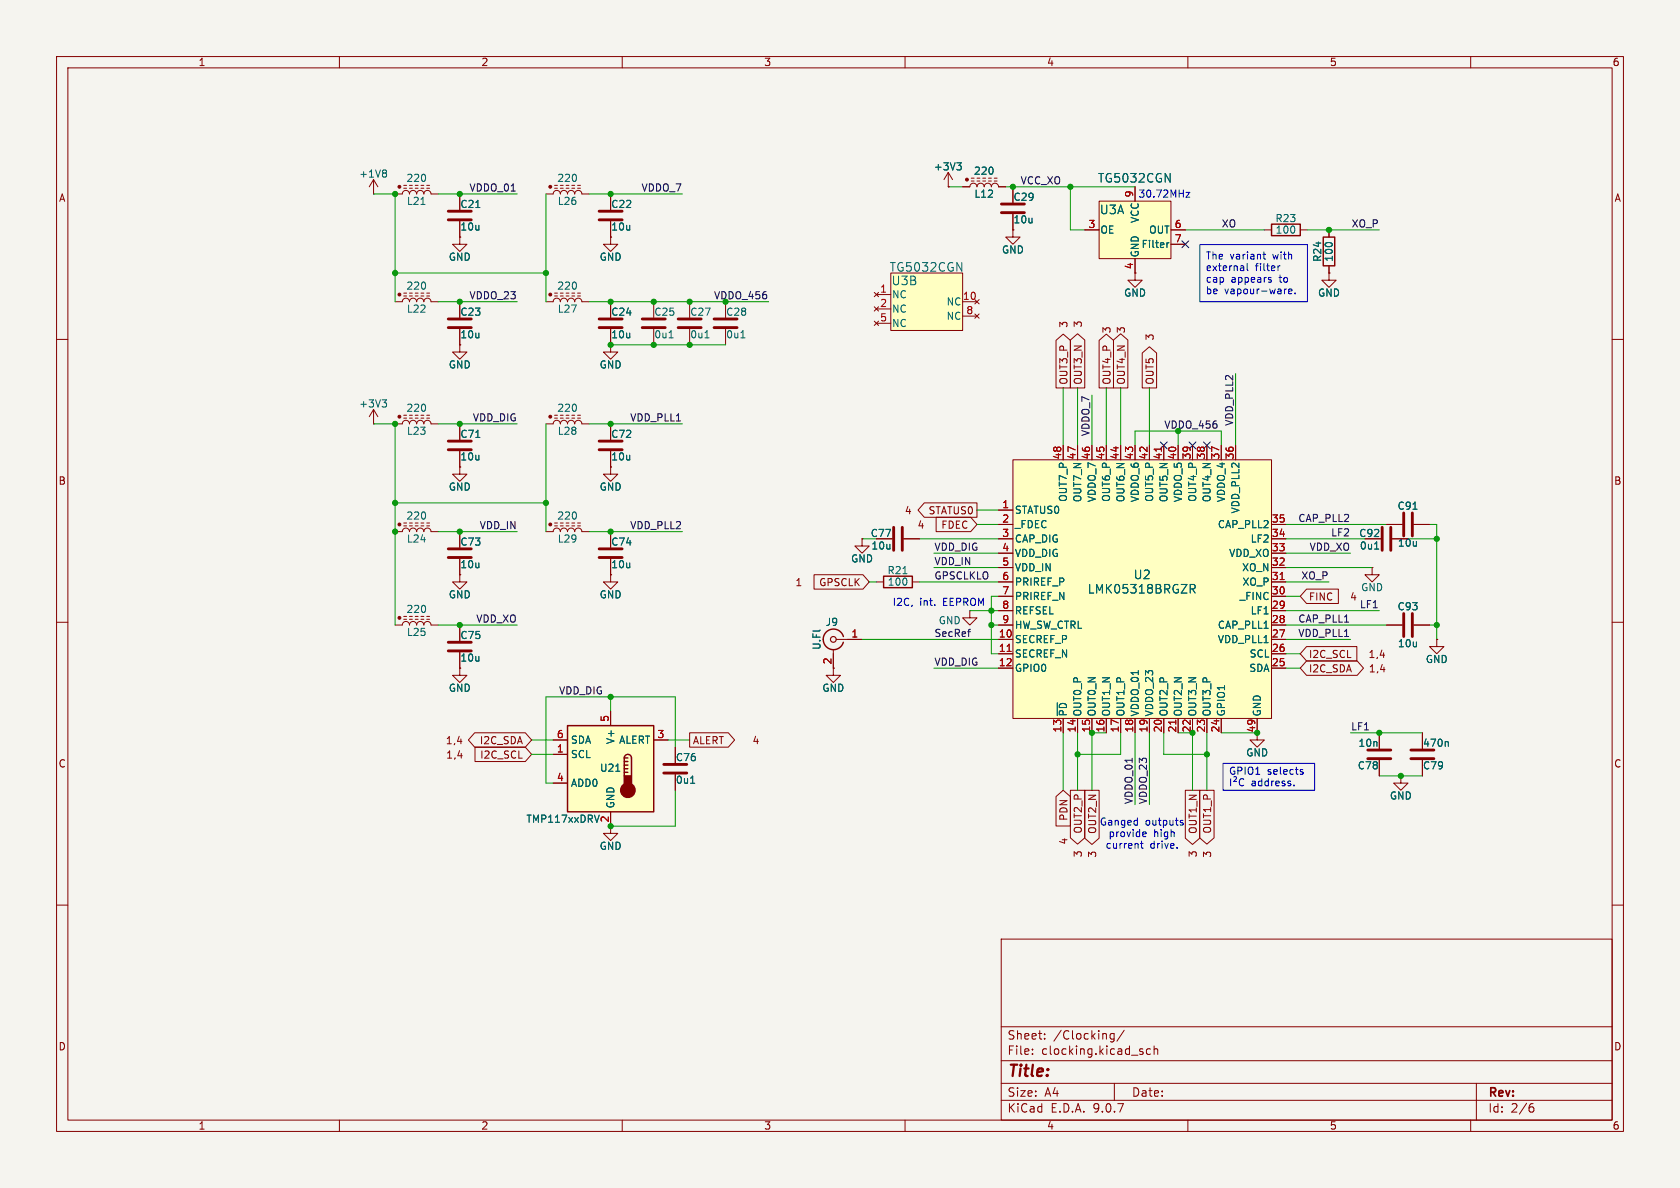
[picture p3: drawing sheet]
<svg xmlns="http://www.w3.org/2000/svg" width="297mm" height="210mm" viewBox="0 0 297 210" stroke-linecap="round" stroke-linejoin="round" font-family="sans-serif">
<path d="M0 0h297v210h-297z" fill="#f5f4ef" stroke="#f5f4ef" stroke-width=".18"/>
<g fill="none" stroke="#840000" stroke-width=".18">
<path d="M10 10h277v190h-277zM12 12h273v186h-273zM60 10v2M110 10v2M160 10v2M210 10v2M260 10v2M170.2 33h1.2a.64 .64 0 0 1 .7-.6 .64 .64 0 0 1 .6 .6 .64 .64 0 0 1 .7-.6 .64 .64 0 0 1 .6 .6 .64 .64 0 0 1 .6-.6 .64 .64 0 0 1 .7 .6 .64 .64 0 0 1 .6-.6 .64 .64 0 0 1 .6 .6h1.3M171.7 32h.5M172.7 32h.5M173.7 32h.5M174.8 32h.5"/>
<path d="M175.8 32h.5M175.8 31.5h.5M10 60h2M285 60h2M10 110h2M81.3 118.1v1.3h1.2l-1.2 1.3-1.3-1.3h1.3M81.3 118.1h.1M285 110h2M10 160h2M177 166h108v32h-108zM285 160h2M60 198v2"/>
<path d="M110 198v2M160 198v2M177 194.5h108M177 191.5h108M177 187.5h108M177 181.5h108M182.5 186.3v.1M182.5 185.5v.1M184.7 183.6v.1M184.7 182.8v.1M197 182.7v1.2l-.3 .3-.4-.1M197 182.8l-.5-.1-.3 .3v.4l.2 .2h.6"/>
<path d="M197 191.5v3M198.7 182.1l-1.2 2M202 186v.3M203.4 185.5l-.4-.1-.3 .3v.4l.1 .2h.6M204 185.5l.2-.1 .4 .1 .1 .9M204 184.9v1.5M210 198v2M260 198v2M261 191.5v6.5M270.6 195.7h.4l.2 .3-.1 .5-.5 .1M271 195.1l-.4 .1"/>
</g>
<circle cx="170.9" cy="31.7" r=".25" fill="#840000" stroke="#840000" stroke-width=".18"/>
<path d="M100.3 128.3h15.3v15.2h-15.3z" fill="#ffffc2"/>
<path d="M100.3 128.3h15.3v15.2h-15.3zM110.4 134a.64 .64 0 0 1 .6-.6 .64 .64 0 0 1 .6 .6v3.2M110.4 134v3.2M110.4 134h.6M110.4 134.6h.6M110.4 135.3h.6M110.4 135.9h.6M110.4 136.5h.6" fill="none" stroke="#840000" stroke-width=".25"/>
<g fill="#840000" stroke="#840000" stroke-width=".25">
<path d="M110.4 137.2h1.2v1.9h-1.2z"/>
<circle cx="111" cy="139.7" r="1.27"/>
</g>
<path d="M179.1 33v2.8M179.1 37.8v2.8M179.1 40.6v1.3h1.2l-1.2 1.3-1.3-1.3h1.3M179.1 40.6h.1M97.8 130.8h2.5M97.8 133.4h2.5M97.8 138.4h2.5M107.9 125.7v2.6M115.6 130.8h2.5M107.9 143.5v2.6" fill="none" stroke="#840000" stroke-width=".18"/>
<path d="M108.9 136.3h.7M105.9 144.1l-.4 1.3" fill="none" stroke="#006464" stroke-width=".18"/>
<path d="M177 36.1h4.1M177 37.6h4.1" fill="none" stroke="#840000" stroke-width=".51"/>
<path d="M194.3 35.6h12.7v10.1h-12.7z" fill="#ffffc2"/>
<g fill="none" stroke="#840000" stroke-width=".18">
<path d="M167.6 33h.1M167.6 30.5l-.7 1.3M167.6 30.5l.8 1.3M167.6 30.5v2.5M194.3 35.6h12.7v10.1h-12.7zM200.7 33v2.6M191.8 40.6h2.5M200.7 45.7v2.6M207 40.6h2.5M207 43.2h2.5M241.3 95.3h2.8M245.1 92.7h2.8"/>
<path d="M246.1 95.3h2.8M249.9 92.7h2.8M81.3 110.5v2.8M81.3 115.3v2.8M147.3 114.8v4.6h1.3l-1.3 1.3-1.3-1.3h1.3M147.8 113h4.6M242.6 100.3v1.3h1.2l-1.2 1.3-1.3-1.3h1.3M242.6 100.3h.1M245.1 110.5h2.8M249.9 110.5h2.8M254 113v1.3h1.3l-1.3 1.3-1.3-1.3h1.3M254 113h.1"/>
<path d="M119.4 132.1v2.8M119.4 136.9v2.8M243.8 129.5v2.8M243.8 134.4v2.8M247.6 137.2v1.2h1.3l-1.3 1.3-1.2-1.3h1.2M247.6 137.2h.1M251.5 129.5v2.8M251.5 134.4v2.8M107.9 146.1v1.2h1.3l-1.3 1.3-1.2-1.3h1.2"/>
</g>
<path d="M169.2 28.8h.7l-.4 .5M169.7 29.3l.2 .2v.3l-.2 .2M206.3 42.9v.9M206.7 42.9l-.4 .3M243 97.1h.7M249.8 90h.7M122.1 138.5h.7M255.9 131.1l.1 .2v.6" fill="none" stroke="#006464" stroke-width=".18"/>
<g fill="none" stroke="#840000" stroke-width=".51">
<path d="M244.3 93.2v4.1M245.9 93.2v4.1M248.2 90.7v4M249.7 90.7v4M79.2 113.5h4.1M79.2 115.1h4.1M248.2 108.5v4M249.7 108.5v4M117.3 135.1h4.1M117.3 136.7h4.1M241.8 132.6h4.1M241.8 134.1h4.1"/>
<path d="M249.4 132.6h4.1M249.4 134.1h4.1"/>
</g>
<path d="M149.1 112.5a1.81 1.81 0 0 0-2.8-1 1.81 1.81 0 0 0 0 3 1.81 1.81 0 0 0 2.8-1" fill="none" stroke="#840000" stroke-width=".25"/>
<circle cx="147.3" cy="113" r=".51" fill="none" stroke="#840000" stroke-width=".2"/>
<path d="M179.1 81.3h45.7v45.7h-45.7z" fill="#ffffc2"/>
<g fill="none" stroke="#840000" stroke-width=".18">
<path d="M107.9 41.9v1.3h1.3l-1.3 1.3-1.2-1.3h1.2M107.9 41.9h.1M188 78.7v2.6M190.5 78.7v2.6M193 78.7v2.6M195.6 78.7v2.6M198.1 78.7v2.6M200.7 78.7v2.6M203.2 78.7v2.6M205.7 78.7v2.6M208.3 78.7v2.6M210.8 78.7v2.6"/>
<path d="M213.4 78.7v2.6M215.9 78.7v2.6M218.4 78.7v2.6M69.8 94h1.3a.64 .64 0 0 1 .7-.7 .64 .64 0 0 1 .6 .7 .64 .64 0 0 1 .6-.7 .64 .64 0 0 1 .7 .7 .64 .64 0 0 1 .6-.7 .64 .64 0 0 1 .6 .7 .64 .64 0 0 1 .7-.7 .64 .64 0 0 1 .6 .7h1.3M71.4 93h.5M72.4 93h.5M73.4 93h.5M74.4 93h.5M75.4 93h.5M75.4 92.5h.5M176.5 90.2h2.6M176.5 97.8h2.6"/>
<path d="M176.5 92.7h2.6M176.5 95.3h2.6M179.1 81.3h45.7v45.7h-45.7zM224.8 97.8h2.5M224.8 92.7h2.5M224.8 95.3h2.5M69.8 110.5h1.3a.64 .64 0 0 1 .7-.6 .64 .64 0 0 1 .6 .6 .64 .64 0 0 1 .6-.6 .64 .64 0 0 1 .7 .6 .64 .64 0 0 1 .6-.6 .64 .64 0 0 1 .6 .6 .64 .64 0 0 1 .7-.6 .64 .64 0 0 1 .6 .6h1.3M71.4 109.5h.5M72.4 109.5h.5M73.4 109.5h.5M74.4 109.5h.5M75.4 109.5h.5"/>
<path d="M75.4 109h.5M171.4 108v1.2h1.3l-1.3 1.3-1.2-1.3h1.2M171.4 108h.1M176.5 100.3h2.6M176.5 102.9h2.6M176.5 105.4h2.6M176.5 108h2.6M176.5 110.5h2.6M176.5 113h2.6M176.5 115.6h2.6M176.5 118.1h2.6M224.8 100.3h2.5"/>
<path d="M224.8 102.9h2.5M224.8 105.4h2.5M224.8 108h2.5M224.8 110.5h2.5M224.8 113h2.5M224.8 115.6h2.5M224.8 118.1h2.5M188 127v2.5M190.5 127v2.5M193 127v2.5M195.6 127v2.5M198.1 127v2.5"/>
<path d="M200.7 127v2.5M203.2 127v2.5M205.7 127v2.5M208.3 127v2.5M210.8 127v2.5M213.4 127v2.5M215.9 127v2.5M222.2 127v2.5"/>
</g>
<path d="M205.3 79v.8M178 115.2h.8M226.3 102.5h.7M207.9 127.3v.7" fill="none" stroke="#a90000" stroke-width=".18"/>
<path d="M210.4 103.3h.6l.3 .3-.2 .4-.7 .1M210.8 104.1l.5 .7M186.9 124.2v2.3" fill="none" stroke="#006464" stroke-width=".18"/>
<g fill="#840000" stroke="#840000" stroke-width=".18">
<circle cx="70.6" cy="109.2" r=".25"/>
<circle cx="70.6" cy="92.7" r=".25"/>
</g>
<path d="M157.5 48.3h12.7v10.1h-12.7z" fill="#ffffc2"/>
<g fill="none" stroke="#840000" stroke-width=".18">
<path d="M66 34.3h.1M66 31.8l-.7 1.2M66 31.8l.8 1.2M66 31.8v2.5M69.8 34.3h1.3a.64 .64 0 0 1 .7-.6 .64 .64 0 0 1 .6 .6 .64 .64 0 0 1 .6-.6 .64 .64 0 0 1 .7 .6 .64 .64 0 0 1 .6-.6 .64 .64 0 0 1 .6 .6 .64 .64 0 0 1 .7-.6 .64 .64 0 0 1 .6 .6h1.3M71.4 33.3h.5M72.4 33.3h.5M73.4 33.3h.5M74.4 33.3h.5M75.4 33.3h.5M75.4 32.8h.5M81.3 34.3v2.8"/>
<path d="M81.3 39.1v2.8M96.5 34.3h1.3a.64 .64 0 0 1 .6-.6 .64 .64 0 0 1 .7 .6 .64 .64 0 0 1 .6-.6 .64 .64 0 0 1 .6 .6 .64 .64 0 0 1 .7-.6 .64 .64 0 0 1 .6 .6 .64 .64 0 0 1 .6-.6 .64 .64 0 0 1 .7 .6h1.2M98 33.3h.6M99.1 33.3h.5M100.1 33.3h.5M101.1 33.3h.5M102.1 33.3h.5M102.1 32.8h.5M107.9 34.3v2.8M107.9 39.1v2.8M167.6 33h.1M170.2 33h1.2"/>
<path d="M176.5 33h1.3M179.1 33v2.8M179.1 37.8v2.8M200.7 33v2.6M69.8 53.3h1.3a.64 .64 0 0 1 .7-.6 .64 .64 0 0 1 .6 .6 .64 .64 0 0 1 .6-.6 .64 .64 0 0 1 .7 .6 .64 .64 0 0 1 .6-.6 .64 .64 0 0 1 .6 .6 .64 .64 0 0 1 .7-.6 .64 .64 0 0 1 .6 .6h1.3M71.4 52.3h.5M72.4 52.3h.5M73.4 52.3h.5M74.4 52.3h.5M75.4 52.3h.5M75.4 51.8h.5M81.3 41.9v1.3h1.2l-1.2 1.3-1.3-1.3h1.3"/>
<path d="M81.3 41.9h.1M81.3 53.3v2.8M81.3 58.2v2.8M96.5 53.3h1.3a.64 .64 0 0 1 .6-.6 .64 .64 0 0 1 .7 .6 .64 .64 0 0 1 .6-.6 .64 .64 0 0 1 .6 .6 .64 .64 0 0 1 .7-.6 .64 .64 0 0 1 .6 .6 .64 .64 0 0 1 .6-.6 .64 .64 0 0 1 .7 .6h1.2M98 52.3h.6M99.1 52.3h.5M100.1 52.3h.5M101.1 52.3h.5M102.1 52.3h.5M102.1 51.8h.5M107.9 41.9h.1M107.9 53.3v2.8"/>
<path d="M107.9 58.2v2.8M115.6 53.3v2.8M115.6 58.2v2.8M121.9 53.3v2.8M121.9 58.2v2.8M128.3 53.3v2.8M128.3 58.2v2.8M154.6 51.7l.7 .8M154.6 54.2l.7 .8M154.6 56.8l.7 .7M154.9 52.1h2.6M154.9 54.6h2.6"/>
<path d="M154.9 57.2h2.6M155.3 51.7l-.7 .8M155.3 54.2l-.7 .8M155.3 56.8l-.7 .7M157.5 48.3h12.7v10.1h-12.7zM170.2 53.3h2.5M170.2 55.9h2.5M172.3 53l.8 .7M172.3 55.5l.8 .8M173.1 53l-.8 .7M173.1 55.5l-.8 .8M179.1 40.6h.1"/>
<path d="M191.8 40.6h2.5M200.7 45.7v3.8h1.2l-1.2 1.3-1.3-1.3h1.3M207 40.6h2.5M207 43.2h2.5M223.5 40.6h1.3M229.9 40.6h1.2M234.9 48.3v1.2h1.3l-1.3 1.3-1.2-1.3h1.2M234.9 48.3h.1M234.9 40.6v1.3M234.9 47v1.3M66 74.9h.1M66 72.4v2.5"/>
<path d="M66 72.4l-.7 1.3M66 72.4l.8 1.3M69.8 74.9h1.3a.64 .64 0 0 1 .7-.6 .64 .64 0 0 1 .6 .6 .64 .64 0 0 1 .6-.6 .64 .64 0 0 1 .7 .6 .64 .64 0 0 1 .6-.6 .64 .64 0 0 1 .6 .6 .64 .64 0 0 1 .7-.6 .64 .64 0 0 1 .6 .6h1.3M71.4 73.9h.5M72.4 73.9h.5M73.4 73.9h.5M74.4 73.9h.5M75.4 73.9h.5M75.4 73.4h.5M81.3 61v1.2h1.2l-1.2 1.3-1.3-1.3h1.3M81.3 61h.1M81.3 74.9v2.8"/>
<path d="M81.3 79.8v2.8M96.5 74.9h1.3a.64 .64 0 0 1 .6-.6 .64 .64 0 0 1 .7 .6 .64 .64 0 0 1 .6-.6 .64 .64 0 0 1 .6 .6 .64 .64 0 0 1 .7-.6 .64 .64 0 0 1 .6 .6 .64 .64 0 0 1 .6-.6 .64 .64 0 0 1 .7 .6h1.2M98 73.9h.6M99.1 73.9h.5M100.1 73.9h.5M101.1 73.9h.5M102.1 73.9h.5M102.1 73.4h.5M107.9 61v1.2h1.3l-1.3 1.3-1.2-1.3h1.2M107.9 61h.1M107.9 74.9v2.8M107.9 79.8v2.8"/>
<path d="M186.7 60.2l1.3-1.1 1.2 1.1v8.4h-2.5zM188 78.7v2.6M189.2 60.1l1.3-1.1 1.3 1.1v8.5h-2.6zM190.5 78.7v2.6M193 78.7v2.6M194.3 60.2l1.3-1.1 1.3 1.1v8.4h-2.6zM195.6 78.7v2.6M196.8 60.1l1.3-1.1 1.3 1.1v8.5h-2.6zM198.1 78.7v2.6M200.7 78.7v2.6M201.9 62.4l1.3-1.1 1.3 1.1v6.2h-2.6zM203.2 78.7v2.6"/>
<path d="M205.7 78.7v2.6M208.3 78.7v2.6M210.8 78.7v2.6M213.4 78.7v2.6M215.9 78.7v2.6M218.4 78.7v2.6M81.3 82.6v1.2h1.2l-1.2 1.3-1.3-1.3h1.3M81.3 82.6h.1M81.3 94v2.8M81.3 98.8v2.8M96.5 94h1.3a.64 .64 0 0 1 .6-.7 .64 .64 0 0 1 .7 .7 .64 .64 0 0 1 .6-.7 .64 .64 0 0 1 .6 .7 .64 .64 0 0 1 .7-.7 .64 .64 0 0 1 .6 .7 .64 .64 0 0 1 .6-.7 .64 .64 0 0 1 .7 .7h1.2M98 93h.6"/>
<path d="M99.1 93h.5M100.1 93h.5M101.1 93h.5M102.1 93h.5M102.1 92.5h.5M107.9 82.6v1.2h1.3l-1.3 1.3-1.2-1.3h1.2M107.9 82.6h.1M107.9 94v2.8M107.9 98.8v2.8M152.4 95.3v1.2h1.3l-1.3 1.3-1.3-1.3h1.3M152.4 95.3h.1M154.9 95.3h2.8"/>
<path d="M159.8 95.3h2.8M163.4 88.9h9.3v2.5h-9.3l-1.1-1.2zM165.5 91.4h6.1l1.1 1.3-1.1 1.3h-6.1zM176.5 95.3h2.6M176.5 90.2h2.6M176.5 97.8h2.6M176.5 92.7h2.6M224.8 95.3h2.5M224.8 97.8h2.5M224.8 92.7h2.5M241.3 95.3h2.8M245.1 92.7h2.8"/>
<path d="M246.1 95.3h2.8M249.9 92.7h2.8M81.3 101.6v1.3h1.2l-1.2 1.2-1.3-1.2h1.3M81.3 101.6h.1M81.3 118.1h.1M81.3 110.5v2.8M81.3 115.3v2.8M107.9 101.6v1.3h1.3l-1.3 1.2-1.2-1.2h1.2M107.9 101.6h.1M143.9 101.6h8.7l1.1 1.3-1.1 1.2h-8.7zM147.3 115.6v2.5M149.9 113h2.5"/>
<path d="M154.9 102.9h1.3M161.3 102.9h1.3M176.5 102.9h2.6M176.5 100.3h2.6M176.5 105.4h2.6M176.5 108h2.6M176.5 110.5h2.6M176.5 113h2.6M176.5 115.6h2.6M176.5 118.1h2.6M224.8 102.9h2.5M224.8 100.3h2.5"/>
<path d="M224.8 105.4h2.5M224.8 108h2.5M224.8 110.5h2.5M224.8 113h2.5M224.8 115.6h2.5M224.8 118.1h2.5M231 114.3h8.9v2.5h-8.9l-1.1-1.2zM231 116.8h8.9l1.1 1.3-1.1 1.3h-8.9l-1.1-1.3zM231 104.1h5.6v2.6h-5.6l-1.1-1.3zM245.1 110.5h2.8M249.9 110.5h2.8M254 113h.1"/>
<path d="M83.9 129.5h9l1.1 1.3-1.1 1.3h-9l-1.1-1.3zM84 132.1h8.9l1.1 1.3-1.1 1.2h-8.9zM97.8 130.8h2.5M97.8 133.4h2.5M97.8 138.4h2.5M107.9 125.7v2.6M115.6 130.8h2.5M119.4 132.1v2.8M119.4 136.9v2.8M121.9 129.5h6.9l1.1 1.3-1.1 1.3h-6.9zM188 127v2.5M189.2 139.7h2.6v8.4l-1.3 1.1-1.3-1.1z"/>
<path d="M190.5 127v2.5M191.8 139.7h2.5v8.5l-1.3 1.1-1.2-1.1zM193 127v2.5M195.6 127v2.5M198.1 127v2.5M200.7 127v2.5M203.2 127v2.5M205.7 127v2.5M208.3 127v2.5M209.5 139.7h2.6v8.5l-1.3 1.1-1.3-1.1zM210.8 127v2.5M212.1 139.7h2.5v8.4l-1.2 1.1-1.3-1.1z"/>
<path d="M213.4 127v2.5M215.9 127v2.5M222.2 127v3.8h1.3l-1.3 1.3-1.2-1.3h1.2M243.8 129.5v2.8M243.8 134.4v2.8M247.6 137.2h.1M251.5 129.5v2.8M251.5 134.4v2.8M107.9 143.5v2.6M186.7 140.8l1.3-1.1 1.2 1.1v5.2h-2.5z"/>
</g>
<g fill="none" stroke="#840000" stroke-width=".51">
<path d="M79.2 37.3h4.1M79.2 38.9h4.1M105.9 37.3h4.1M105.9 38.9h4.1M79.2 56.4h4.1M79.2 57.9h4.1M105.9 56.4h4.1M105.9 57.9h4.1M113.5 56.4h4.1M113.5 57.9h4.1M119.9 56.4h4.1M119.9 57.9h4.1"/>
<path d="M126.2 56.4h4.1M126.2 57.9h4.1M79.2 78h4.1M79.2 79.5h4.1M105.9 78h4.1M105.9 79.5h4.1M79.2 97h4.1M79.2 98.6h4.1M105.9 97h4.1M105.9 98.6h4.1M158 93.2v4.1M159.5 93.2v4.1"/>
</g>
<g fill="none" stroke="#006464" stroke-width=".18">
<path d="M68.1 30l.2 .3-.2 .3 .2 .2v.3l-.2 .2M74.4 36.1h.7M84.1 36.7h.7M169.2 28.8h.7l-.4 .5M169.7 29.3l.2 .2v.3l-.2 .2M118.3 59.7h.7M124.6 59.7h.8M131 59.7h.7M206.3 42.9v.9M206.7 42.9l-.4 .3M67.6 70.7h.7l-.4 .5M68.1 71.2l.2 .2v.3l-.2 .3"/>
<path d="M84.1 77.3h.7M243 97.1h.7M249.8 90h.7M159.6 101.4h.8M210.4 103.3h.6l.3 .3-.2 .4-.7 .1M210.8 104.1l.5 .7M108.9 136.3h.7M122.1 138.5h.7M186.9 124.2v2.3M255.9 131.1l.1 .2v.6M105.9 144.1l-.4 1.3"/>
</g>
<g fill="#840000" stroke="#840000" stroke-width=".18">
<circle cx="97.3" cy="73.7" r=".25"/>
<circle cx="97.3" cy="33" r=".25"/>
<circle cx="97.3" cy="92.7" r=".25"/>
<circle cx="97.3" cy="52.1" r=".25"/>
<circle cx="70.6" cy="52.1" r=".25"/>
<circle cx="70.6" cy="33" r=".25"/>
<circle cx="70.6" cy="73.7" r=".25"/>
</g>
<path d="M224.8 39.6h5.1v2.1h-5.1zM233.9 41.9h2.1v5.1h-2.1zM156.2 101.9h5.1v2h-5.1z" fill="none" stroke="#840000" stroke-width=".25"/>
<path d="M171.1 111.7h.5M171.4 111.2h.2" fill="none" stroke="#0f0f0f" stroke-width=".18"/>
<g fill="none" stroke="#009600" stroke-width=".18">
<path d="M66 34.3h3.8v19M77.5 34.3h13.9M96.5 34.3v19M104.1 34.3h16.5M167.6 33h2.6M177.8 33h22.9M189.2 33v7.6h2.6M69.8 48.3h26.7M77.5 53.3h13.9M104.1 53.3h31.8M209.5 40.6h14M231.1 40.6h12.7"/>
<path d="M66 74.9h3.8v35.6M77.5 74.9h13.9M96.5 74.9v19.1M104.1 74.9h16.5M107.9 61h20.4M188 68.6v10.1M190.5 68.6v10.1M193 69.9v8.8M195.6 68.6v10.1M198.1 68.6v10.1M200.7 78.7v-2.5h15.2v2.5M203.2 68.6v10.1"/>
<path d="M208.3 76.2v2.5M218.4 66v12.7M69.8 88.9h26.7M77.5 94h13.9M104.1 94h16.5M152.4 95.3h2.5M162.6 95.3h13.9M165.1 97.8h11.4M172.7 92.7h3.8M172.7 90.2h3.8M227.3 95.3h14M227.3 92.7h17.8"/>
<path d="M227.3 97.8h11.5M248.9 95.3h5.1M252.7 92.7h1.3v20.3M77.5 110.5h13.9M152.4 113h24.1M153.7 102.9h1.2M162.6 102.9h13.9M165.1 100.3h11.4M165.1 118.1h11.4M171.4 108h5.1M175.3 110.5h1.2M176.5 105.4h-1.2v10.2h1.2"/>
<path d="M227.3 100.3h15.3M227.3 102.9h7.6M227.3 108h16.5M227.3 105.4h2.6M227.3 110.5h17.8M227.3 113h11.5M227.3 118.1h2.6M227.3 115.6h2.6M252.7 110.5h1.3M94 133.4h3.8M94 130.8h3.8M107.9 123.2v2.5"/>
<path d="M118.1 130.8h3.8M119.4 132.1v-8.9h-22.9v15.2h1.3M119.4 139.7v6.4h-11.5M188 129.5v10.2M190.5 129.5v10.2M195.6 129.5h-2.6v10.2M198.1 129.5v3.9h-7.6M200.7 129.5v12.7M203.2 129.5v12.7M205.7 129.5v3.9h7.7M208.3 129.5h2.5v10.2M213.4 129.5v10.2"/>
<path d="M215.9 129.5h6.3M238.8 129.5h12.7M243.8 137.2h7.7"/>
</g>
<path d="M208.9 42.6l1.3 1.2M210.2 42.6l-1.3 1.2M205.1 78.1l1.2 1.2M206.3 78.1l-1.2 1.2M210.2 78.1l1.2 1.2M211.4 78.1l-1.2 1.2M212.8 78.1l1.2 1.2M214 78.1l-1.2 1.2" fill="none" stroke="#000084" stroke-width=".18"/>
<g fill="none" stroke="#0000c2" stroke-width=".18">
<path d="M209.7 34h.6l-.6 .9h.6M212.1 43.2h19v10.1h-19zM219.8 47.1l.1 .7M219.9 47.8h-.1M219.9 47.3l-.1 .1M220.5 46.6v1.1l.2 .1M223.3 45h.5M223.4 44.5v1.1l.4 .2M224.4 49.5h.3l.1 .2-.2 .2h-.2M224.4 49l.3 .1M225.9 47v.8M226.3 47l-.4 .2"/>
<path d="M227.4 51.1h-.2M227.8 51.5l.6-.1-.1-.3h-.3l-.2 .2 .1 .6h.4M229 51.8v.1M216.2 134.9h16.2v4.8h-16.2zM217.6 137.6v1.3M218.5 137.7l-.4 .4h.5M219.3 137.7a.61 .61 0 0 0-.2 .8 .61 .61 0 0 0 .8 .3M228.8 138.8v.1M230 136.4l.3 .1 .1 .2-.2 .2h-.2M230 136l.3 .1M201.8 148.7v1.1l.3 .1M202.6 147.8l-.4 .1"/>
<path d="M202.6 147.1v.3l-.6 .1M208.1 149.8v.1M208.7 145.4l.5 .2-.1 .2-.3 .1M208.7 145.1h.4"/>
</g>
<path d="M205.3 79v.8M178 115.2h.8M226.3 102.5h.7M207.9 127.3v.7" fill="none" stroke="#a90000" stroke-width=".18"/>
<g fill="#009600" stroke="#009600" stroke-width=".18">
<circle cx="234.9" cy="40.6" r=".46"/>
<circle cx="213.4" cy="133.4" r=".46"/>
<circle cx="190.5" cy="133.4" r=".46"/>
<circle cx="193" cy="129.5" r=".46"/>
<circle cx="222.2" cy="129.5" r=".46"/>
<circle cx="210.8" cy="129.5" r=".46"/>
<circle cx="254" cy="110.5" r=".46"/>
<circle cx="247.6" cy="137.2" r=".46"/>
<circle cx="243.8" cy="129.5" r=".46"/>
<circle cx="254" cy="95.3" r=".46"/>
<circle cx="189.2" cy="33" r=".46"/>
<circle cx="179.1" cy="33" r=".46"/>
<circle cx="107.9" cy="53.3" r=".46"/>
<circle cx="96.5" cy="48.3" r=".46"/>
<circle cx="121.9" cy="61" r=".46"/>
<circle cx="121.9" cy="53.3" r=".46"/>
<circle cx="115.6" cy="53.3" r=".46"/>
<circle cx="107.9" cy="74.9" r=".46"/>
<circle cx="115.6" cy="61" r=".46"/>
<circle cx="107.9" cy="34.3" r=".46"/>
<circle cx="107.9" cy="61" r=".46"/>
<circle cx="69.8" cy="94" r=".46"/>
<circle cx="107.9" cy="94" r=".46"/>
<circle cx="81.3" cy="94" r=".46"/>
<circle cx="107.9" cy="123.2" r=".46"/>
<circle cx="107.9" cy="146.1" r=".46"/>
<circle cx="81.3" cy="110.5" r=".46"/>
<circle cx="175.3" cy="108" r=".46"/>
<circle cx="175.3" cy="110.5" r=".46"/>
<circle cx="69.8" cy="48.3" r=".46"/>
<circle cx="81.3" cy="34.3" r=".46"/>
<circle cx="81.3" cy="53.3" r=".46"/>
<circle cx="81.3" cy="74.9" r=".46"/>
<circle cx="69.8" cy="34.3" r=".46"/>
<circle cx="69.8" cy="74.9" r=".46"/>
<circle cx="69.8" cy="88.9" r=".46"/>
<circle cx="96.5" cy="88.9" r=".46"/>
</g>
<text font-size="2.8" fill="#840000" x="178" y="190.9">Title:</text>
<g font-size="2.1" fill="#006464">
<text x="194" y="32.5">TG5032CGN</text>
<text x="194.3" y="38.1">U3A</text>
<text x="157.2" y="48.2">TG5032CGN</text>
<text x="157.5" y="50.6">U3B</text>
<text x="192.2" y="105.1">LMK05318BRGZR</text>
<text x="200.3" y="102.6">U2</text>
</g>
<g font-size="2.1" fill="#840000">
<text x="178" y="184">Sheet:</text>
<text x="186.2" y="184">/Clocking/</text>
<text x="178" y="186.7">File:</text>
<text x="184.1" y="186.7">clocking.kicad_sch</text>
<text x="178" y="196.9">KiCad</text>
<text x="178" y="194.1">Size:</text>
<text x="184.7" y="194.1">A4</text>
<text x="185.7" y="196.9">E.D.A.</text>
<text x="193.3" y="196.9">9.0.7</text>
<text x="200" y="194.1">Date:</text>
<text x="263" y="194.3">Rev:</text>
<text x="263" y="196.9">Id:</text>
<text x="267.1" y="196.9">2/6</text>
</g>
<g font-size="1.8" fill="#840000">
<text x="35" y="11.9">1</text>
<text x="85" y="11.9">2</text>
<text x="135" y="11.9">3</text>
<text x="185" y="11.9">4</text>
<text x="235" y="11.9">5</text>
<text x="285" y="11.9">6</text>
<text x="10.3" y="35.9">A</text>
<text x="285.3" y="35.9">A</text>
<text x="188.9" y="58" transform="rotate(-90 188.9 58)">3</text>
<text x="191.5" y="58" transform="rotate(-90 191.5 58)">3</text>
<text x="196.5" y="59" transform="rotate(-90 196.5 59)">3</text>
<text x="199.1" y="59" transform="rotate(-90 199.1 59)">3</text>
<text x="204.2" y="60.3" transform="rotate(-90 204.2 60.3)">3</text>
<text x="188.9" y="68.1" transform="rotate(-90 188.9 68.1)">OUT3_P</text>
<text x="191.5" y="68.1" transform="rotate(-90 191.5 68.1)">OUT3_N</text>
<text x="196.5" y="68.1" transform="rotate(-90 196.5 68.1)">OUT4_P</text>
<text x="199.1" y="68.1" transform="rotate(-90 199.1 68.1)">OUT4_N</text>
<text x="204.2" y="68.1" transform="rotate(-90 204.2 68.1)">OUT5</text>
<text x="10.3" y="85.9">B</text>
<text x="285.3" y="85.9">B</text>
<text x="159.9" y="91.1">4</text>
<text x="162.1" y="93.7">4</text>
<text x="164.1" y="91.1">STATUS0</text>
<text x="166.3" y="93.7">FDEC</text>
<text x="140.5" y="103.8">1</text>
<text x="144.7" y="103.8">GPSCLK</text>
<text x="231.3" y="106.4">FINC</text>
<text x="238.6" y="106.4">4</text>
<text x="147.1" y="117.5" transform="rotate(-90 147.1 117.5)">2</text>
<text x="231.3" y="116.5">I2C_SCL</text>
<text x="231.3" y="119.1">I2C_SDA</text>
<text x="241.8" y="116.5">1,4</text>
<text x="241.9" y="119.1">1,4</text>
<text x="78.7" y="131.8">1,4</text>
<text x="84.7" y="131.8">I2C_SDA</text>
<text x="122.4" y="131.8">ALERT</text>
<text x="132.9" y="131.8">4</text>
<text x="10.3" y="135.9">C</text>
<text x="78.8" y="134.3">1,4</text>
<text x="84.8" y="134.3">I2C_SCL</text>
<text x="285.3" y="135.9">C</text>
<text x="107.7" y="145.5" transform="rotate(-90 107.7 145.5)">2</text>
<text x="188.9" y="149.4" transform="rotate(-90 188.9 149.4)">4</text>
<text x="188.9" y="145.2" transform="rotate(-90 188.9 145.2)">PDN</text>
<text x="191.5" y="147.5" transform="rotate(-90 191.5 147.5)">OUT2_P</text>
<text x="211.8" y="147.5" transform="rotate(-90 211.8 147.5)">OUT1_N</text>
<text x="214.3" y="147.5" transform="rotate(-90 214.3 147.5)">OUT1_P</text>
<text x="191.5" y="151.6" transform="rotate(-90 191.5 151.6)">3</text>
<text x="194" y="151.7" transform="rotate(-90 194 151.7)">3</text>
<text x="211.8" y="151.6" transform="rotate(-90 211.8 151.6)">3</text>
<text x="214.3" y="151.7" transform="rotate(-90 214.3 151.7)">3</text>
<text x="10.3" y="185.9">D</text>
<text x="285.3" y="185.9">D</text>
<text x="35" y="199.9">1</text>
<text x="85" y="199.9">2</text>
<text x="135" y="199.9">3</text>
<text x="185" y="199.9">4</text>
<text x="235" y="199.9">5</text>
<text x="285" y="199.9">6</text>
</g>
<g font-size="1.8" fill="#006464">
<text x="63.4" y="31.6">+1V8</text>
<text x="71.7" y="32.4">220</text>
<text x="98.4" y="32.4">220</text>
<text x="165" y="30.3">+3V3</text>
<text x="172.1" y="31.1">220</text>
<text x="172.2" y="35.2">L12</text>
<text x="179.1" y="35.7">C29</text>
<text x="71.8" y="36.4">L21</text>
<text x="81.3" y="37">C21</text>
<text x="81.3" y="41">10u</text>
<text x="98.5" y="36.4">L26</text>
<text x="108" y="37">C22</text>
<text x="108" y="41">10u</text>
<text x="179.1" y="39.7">10u</text>
<text x="194.4" y="41.5">OE</text>
<text x="201.5" y="39.5" transform="rotate(-90 201.5 39.5)">VCC</text>
<text x="203.1" y="41.5">OUT</text>
<text x="225.4" y="39.5">R23</text>
<text x="225.4" y="41.5">100</text>
<text x="79.2" y="46.3">GND</text>
<text x="105.9" y="46.3">GND</text>
<text x="177" y="45">GND</text>
<text x="201.5" y="45.6" transform="rotate(-90 201.5 45.6)">GND</text>
<text x="201.7" y="44">Filter</text>
<text x="233.8" y="46.4" transform="rotate(-90 233.8 46.4)">R24</text>
<text x="235.8" y="46.4" transform="rotate(-90 235.8 46.4)">100</text>
<text x="71.7" y="51.4">220</text>
<text x="98.4" y="51.4">220</text>
<text x="157.6" y="52.9">NC</text>
<text x="198.6" y="52.6">GND</text>
<text x="232.9" y="52.6">GND</text>
<text x="71.8" y="55.5">L22</text>
<text x="81.3" y="56">C23</text>
<text x="98.5" y="55.5">L27</text>
<text x="108" y="56">C24</text>
<text x="115.6" y="56">C25</text>
<text x="121.9" y="56">C27</text>
<text x="128.3" y="56">C28</text>
<text x="157.6" y="55.5">NC</text>
<text x="157.6" y="58">NC</text>
<text x="167.2" y="54.2">NC</text>
<text x="167.2" y="56.7">NC</text>
<text x="79.2" y="65.3">GND</text>
<text x="81.3" y="60">10u</text>
<text x="105.9" y="65.3">GND</text>
<text x="108" y="60">10u</text>
<text x="115.6" y="60">0u1</text>
<text x="121.9" y="60">0u1</text>
<text x="128.3" y="60">0u1</text>
<text x="63.4" y="72.2">+3V3</text>
<text x="71.7" y="73">220</text>
<text x="71.8" y="77.1">L23</text>
<text x="81.3" y="77.6">C71</text>
<text x="98.4" y="73">220</text>
<text x="98.5" y="77.1">L28</text>
<text x="108" y="77.6">C72</text>
<text x="81.3" y="81.6">10u</text>
<text x="108" y="81.6">10u</text>
<text x="79.2" y="86.9">GND</text>
<text x="105.9" y="86.9">GND</text>
<text x="188.8" y="88.8" transform="rotate(-90 188.8 88.8)">OUT7_P</text>
<text x="191.4" y="88.9" transform="rotate(-90 191.4 88.9)">OUT7_N</text>
<text x="193.9" y="88.9" transform="rotate(-90 193.9 88.9)">VDDO_7</text>
<text x="196.4" y="88.8" transform="rotate(-90 196.4 88.8)">OUT6_P</text>
<text x="199" y="88.9" transform="rotate(-90 199 88.9)">OUT6_N</text>
<text x="201.5" y="88.9" transform="rotate(-90 201.5 88.9)">VDDO_6</text>
<text x="204.1" y="88.8" transform="rotate(-90 204.1 88.8)">OUT5_P</text>
<text x="206.6" y="88.9" transform="rotate(-90 206.6 88.9)">OUT5_N</text>
<text x="209.1" y="88.9" transform="rotate(-90 209.1 88.9)">VDDO_5</text>
<text x="211.7" y="88.8" transform="rotate(-90 211.7 88.8)">OUT4_P</text>
<text x="214.2" y="88.9" transform="rotate(-90 214.2 88.9)">OUT4_N</text>
<text x="216.8" y="88.9" transform="rotate(-90 216.8 88.9)">VDDO_4</text>
<text x="71.7" y="92">220</text>
<text x="98.4" y="92">220</text>
<text x="153.8" y="95.1">C77</text>
<text x="179.3" y="91">STATUS0</text>
<text x="179.3" y="93.6">_FDEC</text>
<text x="215.2" y="93.6">CAP_PLL2</text>
<text x="219.3" y="90.9" transform="rotate(-90 219.3 90.9)">VDD_PLL2</text>
<text x="240.2" y="95.1">C92</text>
<text x="247" y="90.3">C91</text>
<text x="71.8" y="96.1">L24</text>
<text x="81.3" y="96.7">C73</text>
<text x="81.3" y="100.6">10u</text>
<text x="98.5" y="96.1">L29</text>
<text x="108" y="96.7">C74</text>
<text x="108" y="100.6">10u</text>
<text x="150.4" y="99.6">GND</text>
<text x="154" y="97.3">10u</text>
<text x="156.8" y="101.7">R21</text>
<text x="179.3" y="98.7">VDD_DIG</text>
<text x="179.3" y="101.2">VDD_IN</text>
<text x="179.3" y="96.1">CAP_DIG</text>
<text x="217.2" y="98.7">VDD_XO</text>
<text x="219.5" y="101.2">XO_N</text>
<text x="221" y="96.1">LF2</text>
<text x="240.3" y="97.3">0u1</text>
<text x="247" y="96.8">10u</text>
<text x="79.2" y="106">GND</text>
<text x="105.9" y="106">GND</text>
<text x="156.8" y="103.7">100</text>
<text x="179.3" y="103.7">PRIREF_P</text>
<text x="179.3" y="106.3">PRIREF_N</text>
<text x="219.1" y="106.3">_FINC</text>
<text x="219.6" y="103.7">XO_P</text>
<text x="240.5" y="104.7">GND</text>
<text x="71.7" y="108.6">220</text>
<text x="71.8" y="112.6">L25</text>
<text x="81.3" y="113.2">C75</text>
<text x="145.9" y="110.8">J9</text>
<text x="165.9" y="110.6">GND</text>
<text x="179.3" y="108.8">REFSEL</text>
<text x="179.3" y="111.4">HW_SW_CTRL</text>
<text x="179.3" y="113.9">SECREF_P</text>
<text x="215.2" y="113.9">VDD_PLL1</text>
<text x="215.2" y="111.4">CAP_PLL1</text>
<text x="221" y="108.8">LF1</text>
<text x="247" y="108.1">C93</text>
<text x="81.3" y="117.2">10u</text>
<text x="145.3" y="115" transform="rotate(-90 145.3 115)">U.Fl</text>
<text x="179.3" y="116.4">SECREF_N</text>
<text x="179.3" y="119">GPIO0</text>
<text x="220.8" y="119">SDA</text>
<text x="220.8" y="116.4">SCL</text>
<text x="247" y="114.6">10u</text>
<text x="252" y="117.4">GND</text>
<text x="79.2" y="122.5">GND</text>
<text x="145.3" y="122.5">GND</text>
<text x="100.8" y="131.7">SDA</text>
<text x="108.8" y="131.6" transform="rotate(-90 108.8 131.6)">V+</text>
<text x="109.4" y="131.7">ALERT</text>
<text x="188.8" y="126.7" transform="rotate(-90 188.8 126.7)">~{PD}</text>
<text x="191.4" y="126.7" transform="rotate(-90 191.4 126.7)">OUT0_P</text>
<text x="193.9" y="126.7" transform="rotate(-90 193.9 126.7)">OUT0_N</text>
<text x="196.4" y="126.7" transform="rotate(-90 196.4 126.7)">OUT1_N</text>
<text x="199" y="126.7" transform="rotate(-90 199 126.7)">OUT1_P</text>
<text x="201.5" y="126.7" transform="rotate(-90 201.5 126.7)">VDDO_01</text>
<text x="204.1" y="126.7" transform="rotate(-90 204.1 126.7)">VDDO_23</text>
<text x="206.6" y="126.7" transform="rotate(-90 206.6 126.7)">OUT2_P</text>
<text x="209.1" y="126.7" transform="rotate(-90 209.1 126.7)">OUT2_N</text>
<text x="211.7" y="126.7" transform="rotate(-90 211.7 126.7)">OUT3_N</text>
<text x="214.2" y="126.7" transform="rotate(-90 214.2 126.7)">OUT3_P</text>
<text x="216.8" y="126.7" transform="rotate(-90 216.8 126.7)">GPIO1</text>
<text x="223.1" y="126.7" transform="rotate(-90 223.1 126.7)">GND</text>
<text x="100.8" y="134.2">SCL</text>
<text x="106" y="136.6">U21</text>
<text x="119.4" y="134.8">C76</text>
<text x="220.2" y="133.9">GND</text>
<text x="239.9" y="136.2">C78</text>
<text x="240.1" y="132.2">10n</text>
<text x="251.5" y="132.2">470n</text>
<text x="251.5" y="136.2">C79</text>
<text x="100.8" y="139.3">ADD0</text>
<text x="108.8" y="143" transform="rotate(-90 108.8 143)">GND</text>
<text x="119.4" y="138.7">0u1</text>
<text x="245.6" y="141.5">GND</text>
<text x="93" y="145.6">TMP117xxDRV</text>
<text x="105.9" y="150.4">GND</text>
</g>
<g font-size="1.8" fill="#0f0f0f">
<text x="82.9" y="33.9">VDDO_01</text>
<text x="113.3" y="33.9">VDDO_7</text>
<text x="180.3" y="32.7">VCC_XO</text>
<text x="215.9" y="40.3">XO</text>
<text x="238.9" y="40.3">XO_P</text>
<text x="82.9" y="53">VDDO_23</text>
<text x="83.5" y="74.6">VDD_DIG</text>
<text x="111.3" y="74.6">VDD_PLL1</text>
<text x="192.7" y="77.2" transform="rotate(-90 192.7 77.2)">VDDO_7</text>
<text x="218.1" y="75.4" transform="rotate(-90 218.1 75.4)">VDD_PLL2</text>
<text x="84.7" y="93.6">VDD_IN</text>
<text x="111.3" y="93.6">VDD_PLL2</text>
<text x="229.4" y="92.4">CAP_PLL2</text>
<text x="235.2" y="94.9">LF2</text>
<text x="165.1" y="97.4">VDD_DIG</text>
<text x="165.1" y="100">VDD_IN</text>
<text x="231.4" y="97.4">VDD_XO</text>
<text x="165.1" y="102.5">GPSCLKLO</text>
<text x="230" y="102.5">XO_P</text>
<text x="240.3" y="107.6">LF1</text>
<text x="84.1" y="110.1">VDD_XO</text>
<text x="165.1" y="112.7">SecRef</text>
<text x="229.4" y="110.1">CAP_PLL1</text>
<text x="229.4" y="112.7">VDD_PLL1</text>
<text x="165.1" y="117.8">VDD_DIG</text>
<text x="98.7" y="122.8">VDD_DIG</text>
<text x="238.8" y="129.2">LF1</text>
<text x="200.3" y="142.2" transform="rotate(-90 200.3 142.2)">VDDO_01</text>
<text x="202.9" y="142.2" transform="rotate(-90 202.9 142.2)">VDDO_23</text>
</g>
<g font-size="1.8" fill="#a90000">
<text x="200.4" y="35" transform="rotate(-90 200.4 35)">9</text>
<text x="192.3" y="40.4">3</text>
<text x="207.6" y="40.4">6</text>
<text x="200.4" y="47.7" transform="rotate(-90 200.4 47.7)">4</text>
<text x="207.6" y="42.9">7</text>
<text x="155.5" y="51.8">1</text>
<text x="170.1" y="53.1">10</text>
<text x="155.5" y="54.4">2</text>
<text x="155.5" y="56.9">5</text>
<text x="170.7" y="55.6">8</text>
<text x="187.7" y="81.3" transform="rotate(-90 187.7 81.3)">48</text>
<text x="190.2" y="81.3" transform="rotate(-90 190.2 81.3)">47</text>
<text x="192.8" y="81.3" transform="rotate(-90 192.8 81.3)">46</text>
<text x="195.3" y="81.3" transform="rotate(-90 195.3 81.3)">45</text>
<text x="197.9" y="81.3" transform="rotate(-90 197.9 81.3)">44</text>
<text x="200.4" y="81.3" transform="rotate(-90 200.4 81.3)">43</text>
<text x="202.9" y="81.3" transform="rotate(-90 202.9 81.3)">42</text>
<text x="205.5" y="81.3" transform="rotate(-90 205.5 81.3)">41</text>
<text x="208" y="81.3" transform="rotate(-90 208 81.3)">40</text>
<text x="210.6" y="81.3" transform="rotate(-90 210.6 81.3)">39</text>
<text x="213.1" y="81.3" transform="rotate(-90 213.1 81.3)">38</text>
<text x="215.6" y="81.3" transform="rotate(-90 215.6 81.3)">37</text>
<text x="218.2" y="81.3" transform="rotate(-90 218.2 81.3)">36</text>
<text x="177.1" y="89.9">1</text>
<text x="177.1" y="92.5">2</text>
<text x="177.1" y="95">3</text>
<text x="224.7" y="92.5">35</text>
<text x="224.7" y="95">34</text>
<text x="177.1" y="97.5">4</text>
<text x="177.1" y="100.1">5</text>
<text x="224.7" y="97.5">33</text>
<text x="224.7" y="100.1">32</text>
<text x="177.1" y="102.6">6</text>
<text x="177.1" y="105.2">7</text>
<text x="177.1" y="107.7">8</text>
<text x="224.7" y="102.6">31</text>
<text x="224.7" y="105.2">30</text>
<text x="224.7" y="107.7">29</text>
<text x="150.4" y="112.8">1</text>
<text x="176.5" y="112.8">10</text>
<text x="177.1" y="110.2">9</text>
<text x="224.7" y="112.8">27</text>
<text x="224.7" y="110.2">28</text>
<text x="176.5" y="115.3">11</text>
<text x="176.5" y="117.9">12</text>
<text x="224.7" y="115.3">26</text>
<text x="224.7" y="117.9">25</text>
<text x="98.4" y="130.6">6</text>
<text x="107.7" y="127.7" transform="rotate(-90 107.7 127.7)">5</text>
<text x="116.1" y="130.6">3</text>
<text x="187.7" y="129.6" transform="rotate(-90 187.7 129.6)">13</text>
<text x="190.2" y="129.6" transform="rotate(-90 190.2 129.6)">14</text>
<text x="192.8" y="129.6" transform="rotate(-90 192.8 129.6)">15</text>
<text x="195.3" y="129.6" transform="rotate(-90 195.3 129.6)">16</text>
<text x="197.9" y="129.6" transform="rotate(-90 197.9 129.6)">17</text>
<text x="200.4" y="129.6" transform="rotate(-90 200.4 129.6)">18</text>
<text x="202.9" y="129.6" transform="rotate(-90 202.9 129.6)">19</text>
<text x="205.5" y="129.6" transform="rotate(-90 205.5 129.6)">20</text>
<text x="208" y="129.6" transform="rotate(-90 208 129.6)">21</text>
<text x="210.6" y="129.6" transform="rotate(-90 210.6 129.6)">22</text>
<text x="213.1" y="129.6" transform="rotate(-90 213.1 129.6)">23</text>
<text x="215.6" y="129.6" transform="rotate(-90 215.6 129.6)">24</text>
<text x="222" y="129.6" transform="rotate(-90 222 129.6)">49</text>
<text x="98.4" y="133.1">1</text>
<text x="98.4" y="138.2">4</text>
</g>
<g font-size="1.8" fill="#0000c2">
<text x="201.2" y="35.3">30.72MHz</text>
<text x="213.1" y="46.1">The</text>
<text x="217.4" y="46.1">variant</text>
<text x="225.1" y="46.1">with</text>
<text x="213.1" y="48.1">external</text>
<text x="213.1" y="50.2">cap</text>
<text x="213.1" y="52.2">be</text>
<text x="216.5" y="52.2">vapour-ware.</text>
<text x="217.6" y="50.2">appears</text>
<text x="221.9" y="48.1">filter</text>
<text x="226.3" y="50.2">to</text>
<text x="157.7" y="107.2">I2C,</text>
<text x="162.6" y="107.2">int.</text>
<text x="166.8" y="107.2">EEPROM</text>
<text x="217.2" y="137.2">GPIO1</text>
<text x="224" y="137.2">selects</text>
<text x="221.2" y="139.2">address.</text>
<text x="194" y="147.5" transform="rotate(-90 194 147.5)">OUT2_N</text>
<text x="194.3" y="146.1">Ganged</text>
<text x="195.9" y="148.2">provide</text>
<text x="202.5" y="146.1">outputs</text>
<text x="203.9" y="148.2">high</text>
<text x="195.4" y="150.2">current</text>
<text x="203.3" y="150.2">drive.</text>
</g>
<g font-size="1.8" fill="#009600">
<text x="126.1" y="53">VDDO_456</text>
<text x="205.7" y="75.9">VDDO_456</text>
</g>
</svg>
